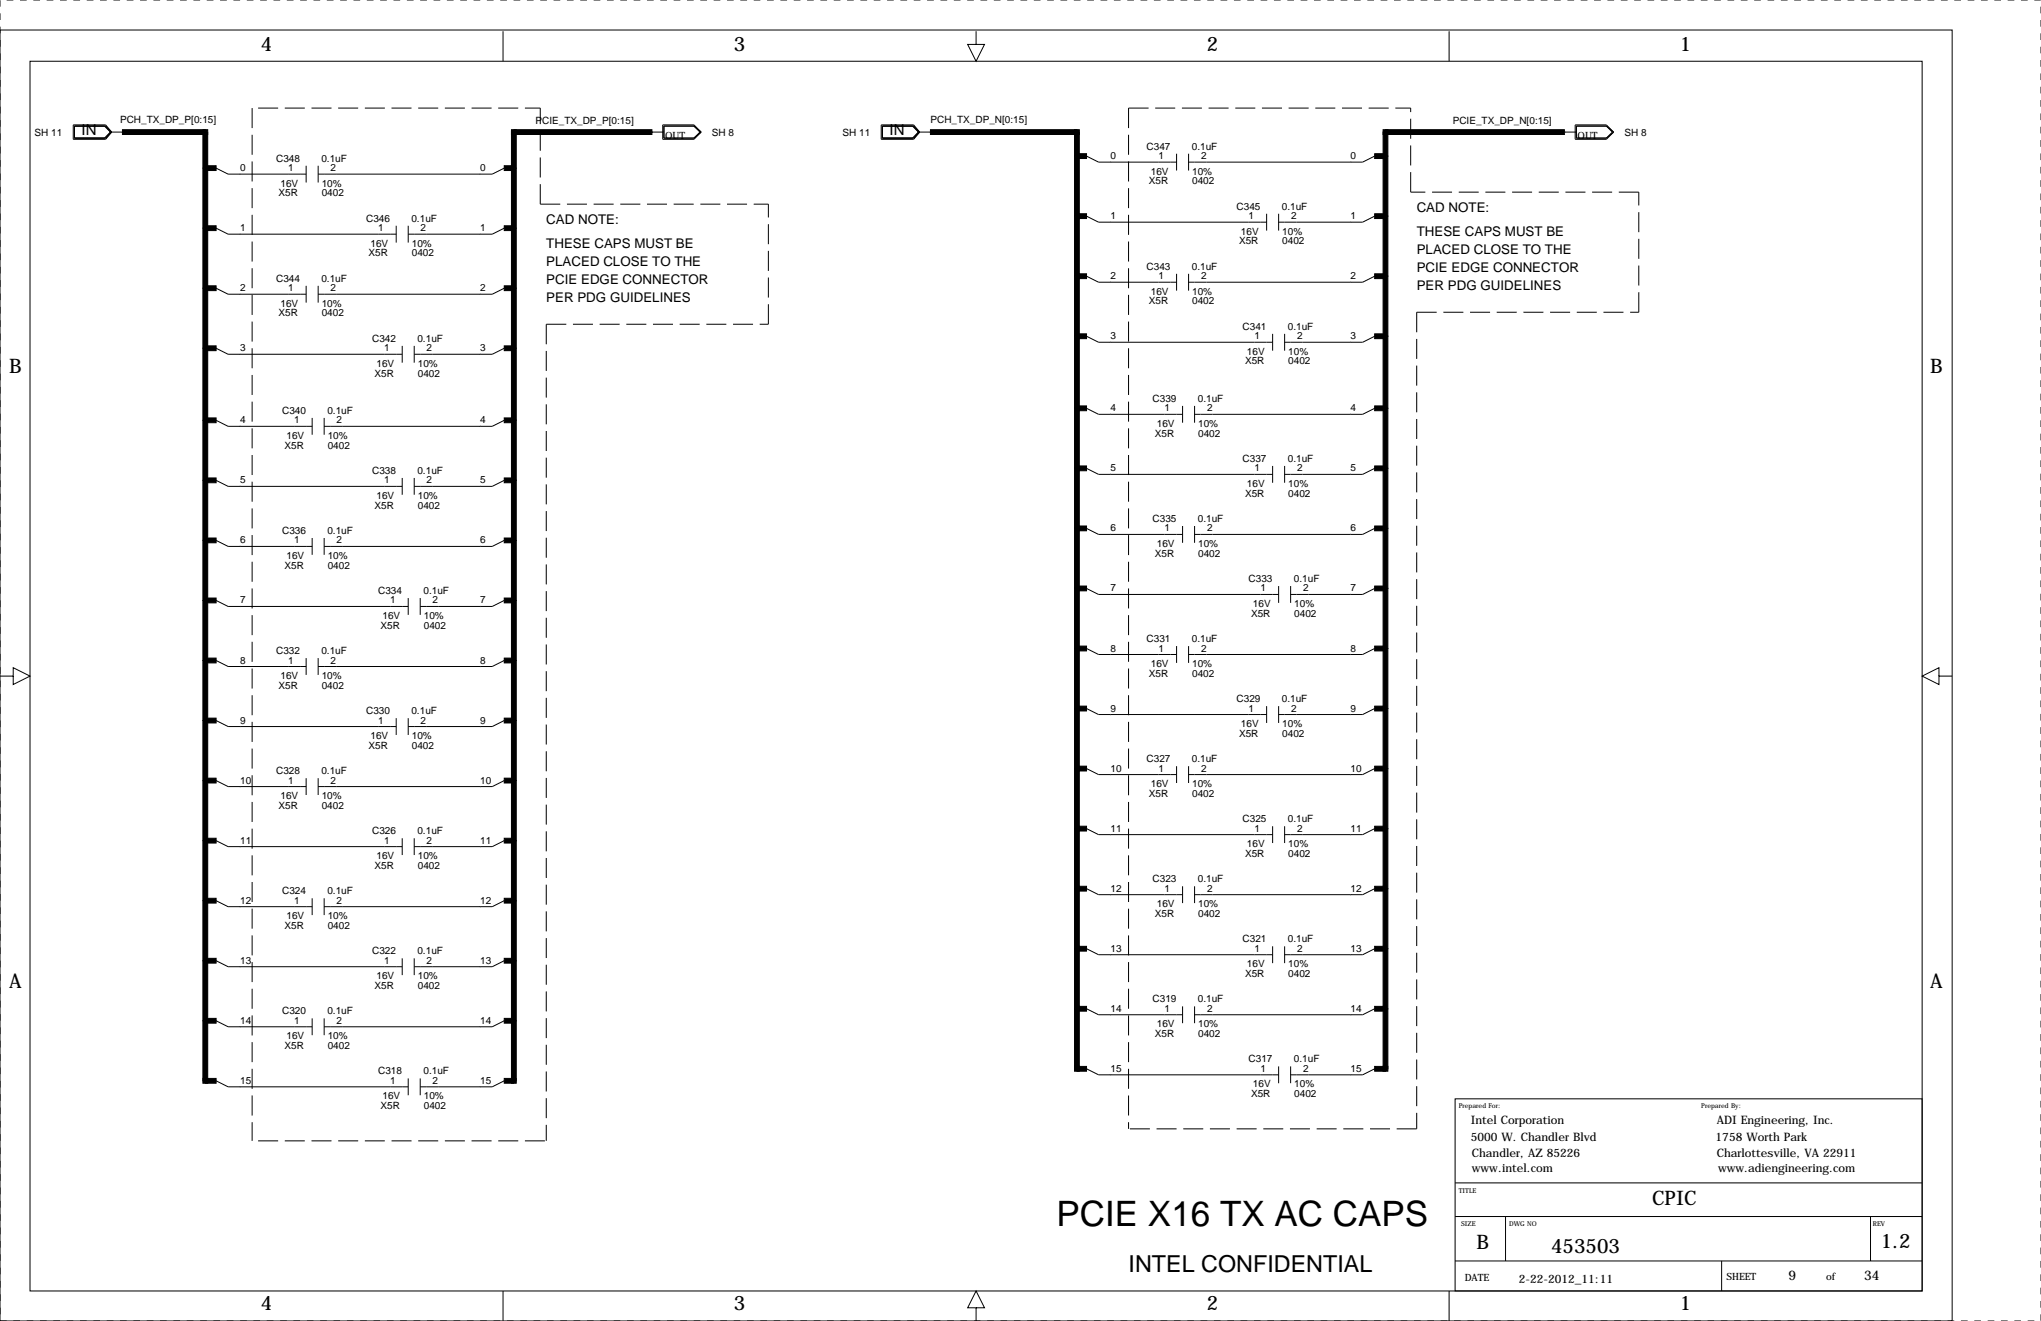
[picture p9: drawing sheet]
<svg xmlns="http://www.w3.org/2000/svg" width="432mm" height="279mm" viewBox="0 0 432 279" stroke-linecap="round" stroke-linejoin="round" font-family="sans-serif">
<path d="M0 0h431.8v279.4h-431.8z" fill="none" stroke="#000" stroke-width=".21" stroke-dasharray="1.4 1.4" stroke-linecap="butt"/>
<g fill="none" stroke="#000" stroke-width=".21">
<path d="M0 6.4h413v273h-413zM5.1 10.9h.1M6.3 13h400.4v260h-400.4zM106.4 6.6v6.4M206.5 6.6v2.8h1.8l-1.8 3.6-1.8-3.6h1.8M306.6 6.6v6.4M15.5 26.4h6.9l1.2 1.5-1.2 1.6h-6.9zM22.1 26.7l1.3 1.2M22.4 26.7h-6.7v2.5h6.7M22.4 26.7l1.2 1.2M22.4 26.7l1 1.2M23.4 27.9h2.5"/>
<path d="M23.4 27.9l-1.3 1.3M23.4 27.9l-1 1.3M23.6 27.9l-1.2 1.3M25.9 27.9h.1M45.7 35.6h.1M45.7 35.6l2.6 1.2h16.5M50.8 36.8h.1M64.8 35.1v3.5M67.3 35.1v3.5M101.6 36.8h.1M106.7 35.6h.1M106.7 35.6l-2.6 1.2h-36.8"/>
<path d="M137.9 27.9h.1M137.9 27.9h2.6M140.2 26.4h6.6l1.5 1.5-1.5 1.6h-6.6zM146.8 26.7h-6.3v2.5h6.3M146.8 26.7l1.5 1.2M146.8 26.7l1.3 1.2-1.3 1.3M148.3 27.9l-1.5 1.3M186.4 26.4h6.9l1.3 1.5-1.3 1.6h-6.9zM193 26.7l1.3 1.2M193.3 26.7h-6.6v2.5h6.6M193.3 26.7l1.3 1.2M193.3 26.7l1 1.2"/>
<path d="M194.3 27.9h2.5M194.3 27.9l-1.3 1.3M194.3 27.9l-1 1.3M194.6 27.9l-1.3 1.3M196.9 27.9h.1M229.9 33h.1M229.9 33l2.5 1.3h16.5M235 34.3h.1M248.9 32.5v3.6M251.5 32.5v3.6M285.8 34.3h.1M290.8 33h.1"/>
<path d="M290.8 33l-2.5 1.3h-36.8M331 27.9h.1M331 27.9h2.5M333.2 26.4h6.7l1.5 1.5-1.5 1.6h-6.7zM339.9 26.7h-6.4v2.5h6.4M339.9 26.7l1.5 1.2M339.9 26.7l1.2 1.2-1.2 1.3M341.4 27.9l-1.5 1.3M45.7 48.3h.1M45.7 48.3l2.6 1.2h35.5M50.8 49.5h.1M83.8 47.8v3.5"/>
<path d="M86.4 47.8v3.5M101.6 49.5h.1M106.7 48.3h.1M106.7 48.3l-2.6 1.2h-17.7M229.9 45.7h.1M229.9 58.4h.1M229.9 58.4l2.5 1.3h16.5M229.9 45.7l2.5 1.3h35.6M235 59.7h.1M235 47h.1M248.9 57.9v3.6M251.5 57.9v3.6"/>
<path d="M268 45.2v3.6M270.5 45.2v3.6M285.8 59.7h.1M285.8 47h.1M290.8 58.4h.1M290.8 45.7h.1M290.8 58.4l-2.5 1.3h-36.8M290.8 45.7l-2.5 1.3h-17.8M45.7 61h.1M45.7 73.7h.1M45.7 61l2.6 1.2h16.5M45.7 73.7l2.6 1.2h36.8"/>
<path d="M50.8 62.2h.1M50.8 74.9h.1M64.8 60.5v3.5M67.3 60.5v3.5M85.1 73.2v3.5M87.6 73.2v3.5M101.6 62.2h.1M101.6 74.9h.1M106.7 61h.1M106.7 73.7h.1M106.7 61l-2.6 1.2h-36.8M106.7 73.7l-2.6 1.2h-16.5"/>
<path d="M229.9 71.1h.1M229.9 71.1l2.5 1.3h36.8M235 72.4h.1M269.2 70.6v3.6M271.8 70.6v3.6M285.8 72.4h.1M290.8 71.1h.1M290.8 71.1l-2.5 1.3h-16.5M45.7 88.9h.1M45.7 88.9l2.6 1.3h17.7M50.8 90.2h.1M66 88.4v3.5"/>
<path d="M68.6 88.4v3.5M101.6 90.2h.1M106.7 88.9l-2.6 1.3h-35.5M229.9 99.1h.1M229.9 86.4h.1M229.9 99.1l2.5 1.2h36.8M229.9 86.4l2.5 1.2h17.8M235 87.6h.1M250.2 85.9v3.5M252.7 85.9v3.5M269.2 98.6v3.5M271.8 98.6v3.5"/>
<path d="M285.8 87.6h.1M290.8 99.1h.1M290.8 86.4h.1M290.8 99.1l-2.5 1.2h-16.5M290.8 86.4l-2.5 1.2h-35.6M45.7 101.6h.1M45.7 114.3h.1M45.7 101.6l2.6 1.3h36.8M45.7 114.3l2.6 1.3h17.7M66 113.8v3.5M68.6 113.8v3.5M85.1 101.1v3.5"/>
<path d="M87.6 101.1v3.5M101.6 102.9h.1M106.7 101.6l-2.6 1.3h-16.5M106.7 114.3l-2.6 1.3h-35.5M229.9 111.8h.1M229.9 111.8l2.5 1.2h17.8M250.2 111.3v3.5M252.7 111.3v3.5M290.8 111.8h.1M290.8 111.8l-2.5 1.2h-35.6M45.7 139.7h.1M45.7 127h.1"/>
<path d="M45.7 127l2.6 1.3h38.1M45.7 139.7l2.6 1.3h16.5M64.8 139.2v3.5M67.3 139.2v3.5M86.4 126.5v3.5M88.9 126.5v3.5M106.7 127l-2.6 1.3h-15.2M106.7 139.7l-2.6 1.3h-36.8M229.9 137.2h.1M229.9 124.5h.1M229.9 137.2l2.5 1.2h16.5M229.9 124.5l2.5 1.2h38.1"/>
<path d="M248.9 136.7v3.5M251.5 136.7v3.5M270.5 124v3.5M273 124v3.5M290.8 137.2h.1M290.8 124.5h.1M290.8 137.2l-2.5 1.2h-36.8M290.8 124.5l-2.5 1.2h-15.3M0 143h2.8v-1.8l3.5 1.8-3.5 1.8v-1.8M45.7 152.4h.1M45.7 152.4l2.6 1.3h35.5M50.8 153.7h.1"/>
<path d="M83.8 151.9v3.5M86.4 151.9v3.5M106.7 152.4h.1M106.7 152.4l-2.6 1.3h-17.7M229.9 149.9h.1M229.9 149.9l2.5 1.2h35.6M268 149.4v3.5M270.5 149.4v3.5M290.8 149.9h.1M290.8 149.9l-2.5 1.2h-17.8M410.2 143v-1.8l-3.5 1.8 3.5 1.8v-1.8h2.8M45.7 177.8h.1"/>
<path d="M45.7 165.1h.1M45.7 165.1l2.6 1.3h16.5M45.7 177.8l2.6 1.3h36.8M50.8 166.4h.1M64.8 164.6v3.5M67.3 164.6v3.5M85.1 177.3v3.5M87.6 177.3v3.5M106.7 165.1l-2.6 1.3h-36.8M106.7 177.8l-2.6 1.3h-16.5M229.9 162.6h.1M229.9 175.3h.1"/>
<path d="M229.9 162.6l2.5 1.2h16.5M229.9 175.3l2.5 1.2h36.8M248.9 162.1v3.5M251.5 162.1v3.5M269.2 174.8v3.5M271.8 174.8v3.5M290.8 175.3h.1M290.8 162.6h.1M290.8 162.6l-2.5 1.2h-36.8M290.8 175.3l-2.5 1.2h-16.5M45.7 190.5h.1M45.7 190.5l2.6 1.3h17.7"/>
<path d="M50.8 191.8h.1M66 190v3.5M68.6 190v3.5M101.6 191.8h.1M106.7 190.5h.1M106.7 190.5l-2.6 1.3h-35.5M229.9 188h.1M229.9 188l2.5 1.2h17.8M235 189.2h.1M250.2 187.5v3.5M252.7 187.5v3.5M285.8 189.2h.1"/>
<path d="M290.8 188h.1M290.8 188l-2.5 1.2h-35.6M45.7 215.9h.1M45.7 203.2h.1M45.7 203.2l2.6 1.3h36.8M45.7 215.9l2.6 1.3h17.7M50.8 204.5h.1M50.8 217.2h.1M66 215.4v3.5M68.6 215.4v3.5M85.1 202.7v3.5M87.6 202.7v3.5"/>
<path d="M101.6 204.5h.1M101.6 217.2h.1M106.7 203.2h.1M106.7 215.9h.1M106.7 203.2l-2.6 1.3h-16.5M106.7 215.9l-2.6 1.3h-35.5M229.9 213.4h.1M229.9 200.7h.1M229.9 213.4l2.5 1.2h17.8M229.9 200.7l2.5 1.2h36.8M235 214.6h.1M235 201.9h.1"/>
<path d="M250.2 212.9v3.5M252.7 212.9v3.5M269.2 200.2v3.5M271.8 200.2v3.5M285.8 214.6h.1M285.8 201.9h.1M290.8 213.4h.1M290.8 200.7h.1M290.8 213.4l-2.5 1.2h-35.6M290.8 200.7l-2.5 1.2h-16.5M45.7 228.6h.1M45.7 228.6l2.6 1.3h38.1"/>
<path d="M50.8 229.9h.1M86.4 228.1v3.5M88.9 228.1v3.5M101.6 229.9h.1M106.7 228.6h.1M106.7 228.6l-2.6 1.3h-15.2M229.9 226.1h.1M229.9 226.1l2.5 1.2h38.1M235 227.3h.1M270.5 225.6v3.5M273 225.6v3.5M285.8 227.3h.1"/>
<path d="M290.8 226.1h.1M290.8 226.1l-2.5 1.2h-15.3M307.8 232.4h98.9v40.6h-98.9zM307.8 250.2h98.9M307.8 257.3h98.9M318.5 257.3v9.4M395.7 257.3v9.4M106.4 273v6.4M206.5 276.6h1.8l-1.8-3.6-1.8 3.6h1.8v2.8M306.6 273v6.4M307.8 266.7h98.9M364.2 266.7v6.3"/>
<circle cx="106.7" cy="88.9" r="0"/>
<circle cx="50.8" cy="102.9" r="0"/>
<circle cx="50.8" cy="115.6" r="0"/>
<circle cx="101.6" cy="115.6" r="0"/>
<circle cx="106.7" cy="101.6" r="0"/>
<circle cx="106.7" cy="114.3" r="0"/>
<circle cx="235" cy="100.3" r="0"/>
<circle cx="235" cy="113" r="0"/>
<circle cx="285.8" cy="100.3" r="0"/>
<circle cx="285.8" cy="113" r="0"/>
<circle cx="50.8" cy="128.3" r="0"/>
<circle cx="101.6" cy="128.3" r="0"/>
<circle cx="106.7" cy="139.7" r="0"/>
<circle cx="106.7" cy="127" r="0"/>
<circle cx="235" cy="138.4" r="0"/>
<circle cx="235" cy="125.7" r="0"/>
<circle cx="285.8" cy="138.4" r="0"/>
<circle cx="285.8" cy="125.7" r="0"/>
<circle cx="50.8" cy="141" r="0"/>
<circle cx="101.6" cy="153.7" r="0"/>
<circle cx="101.6" cy="141" r="0"/>
<circle cx="235" cy="151.1" r="0"/>
<circle cx="285.8" cy="151.1" r="0"/>
<circle cx="50.8" cy="179.1" r="0"/>
<circle cx="101.6" cy="166.4" r="0"/>
<circle cx="101.6" cy="179.1" r="0"/>
<circle cx="106.7" cy="165.1" r="0"/>
<circle cx="106.7" cy="177.8" r="0"/>
<circle cx="235" cy="163.8" r="0"/>
<circle cx="235" cy="176.5" r="0"/>
<circle cx="285.8" cy="176.5" r="0"/>
<circle cx="285.8" cy="163.8" r="0"/>
</g>
<g fill="#000" stroke="#000" stroke-width=".21">
<path d="M25.9 27.4h17.5v1h-17.5z" fill-rule="evenodd"/>
<path d="M42.9 27.9h1v7.7h-1z" fill-rule="evenodd"/>
<path d="M42.9 27.4h1v1h-1z" fill-rule="evenodd"/>
<path d="M43.4 35.1h2.3v1h-2.3z" fill-rule="evenodd"/>
<path d="M106.7 35.1h2v1h-2z" fill-rule="evenodd"/>
<path d="M108.2 27.9h1v7.7h-1z" fill-rule="evenodd"/>
<path d="M108.2 27.4h1v1h-1z" fill-rule="evenodd"/>
<path d="M108.7 27.4h29.2v1h-29.2z" fill-rule="evenodd"/>
<path d="M196.8 27.4h31v1h-31z" fill-rule="evenodd"/>
<path d="M227.3 27.9h1v5.1h-1z" fill-rule="evenodd"/>
<path d="M227.3 27.4h1v1h-1z" fill-rule="evenodd"/>
<path d="M227.8 32.5h2.1v1h-2.1z" fill-rule="evenodd"/>
<path d="M290.8 32.5h2.3v1h-2.3z" fill-rule="evenodd"/>
<path d="M292.6 27.9h1v5.1h-1z" fill-rule="evenodd"/>
<path d="M292.6 27.4h1v1h-1z" fill-rule="evenodd"/>
<path d="M293.1 27.4h37.9v1h-37.9z" fill-rule="evenodd"/>
<path d="M42.9 35.6h1v12.7h-1z" fill-rule="evenodd"/>
<path d="M43.4 47.8h2.3v1h-2.3z" fill-rule="evenodd"/>
<path d="M106.7 47.8h2v1h-2z" fill-rule="evenodd"/>
<path d="M108.2 35.6h1v12.7h-1z" fill-rule="evenodd"/>
<path d="M227.3 45.7h1v12.7h-1z" fill-rule="evenodd"/>
<path d="M227.3 33h1v12.7h-1z" fill-rule="evenodd"/>
<path d="M227.8 57.9h2.1v1h-2.1z" fill-rule="evenodd"/>
<path d="M227.8 45.2h2.1v1h-2.1z" fill-rule="evenodd"/>
<path d="M290.8 57.9h2.3v1h-2.3z" fill-rule="evenodd"/>
<path d="M290.8 45.2h2.3v1h-2.3z" fill-rule="evenodd"/>
<path d="M292.6 45.7h1v12.7h-1z" fill-rule="evenodd"/>
<path d="M292.6 33h1v12.7h-1z" fill-rule="evenodd"/>
<path d="M42.9 61h1v12.7h-1z" fill-rule="evenodd"/>
<path d="M42.9 48.3h1v12.7h-1z" fill-rule="evenodd"/>
<path d="M43.4 73.2h2.3v1h-2.3z" fill-rule="evenodd"/>
<path d="M43.4 60.5h2.3v1h-2.3z" fill-rule="evenodd"/>
<path d="M106.7 73.2h2v1h-2z" fill-rule="evenodd"/>
<path d="M106.7 60.5h2v1h-2z" fill-rule="evenodd"/>
<path d="M108.2 61h1v12.7h-1z" fill-rule="evenodd"/>
<path d="M108.2 48.3h1v12.7h-1z" fill-rule="evenodd"/>
<path d="M227.3 58.4h1v12.7h-1z" fill-rule="evenodd"/>
<path d="M227.8 70.6h2.1v1h-2.1z" fill-rule="evenodd"/>
<path d="M290.8 70.6h2.3v1h-2.3z" fill-rule="evenodd"/>
<path d="M292.6 58.4h1v12.7h-1z" fill-rule="evenodd"/>
<path d="M42.9 73.7h1v15.2h-1z" fill-rule="evenodd"/>
<path d="M43.4 88.4h2.3v1h-2.3z" fill-rule="evenodd"/>
<path d="M106.7 88.4h2v1h-2z" fill-rule="evenodd"/>
<path d="M108.2 73.7h1v15.2h-1z" fill-rule="evenodd"/>
<path d="M227.3 86.4h1v12.7h-1z" fill-rule="evenodd"/>
<path d="M227.3 71.1h1v15.3h-1z" fill-rule="evenodd"/>
<path d="M227.8 98.6h2.1v1h-2.1z" fill-rule="evenodd"/>
<path d="M227.8 85.9h2.1v1h-2.1z" fill-rule="evenodd"/>
<path d="M290.8 98.6h2.3v1h-2.3z" fill-rule="evenodd"/>
<path d="M290.8 85.9h2.3v1h-2.3z" fill-rule="evenodd"/>
<path d="M292.6 86.4h1v12.7h-1z" fill-rule="evenodd"/>
<path d="M292.6 71.1h1v15.3h-1z" fill-rule="evenodd"/>
<path d="M42.9 101.6h1v12.7h-1z" fill-rule="evenodd"/>
<path d="M42.9 88.9h1v12.7h-1z" fill-rule="evenodd"/>
<path d="M43.4 113.8h2.3v1h-2.3z" fill-rule="evenodd"/>
<path d="M43.4 101.1h2.3v1h-2.3z" fill-rule="evenodd"/>
<path d="M106.7 113.8h2v1h-2z" fill-rule="evenodd"/>
<path d="M106.7 101.1h2v1h-2z" fill-rule="evenodd"/>
<path d="M108.2 101.6h1v12.7h-1z" fill-rule="evenodd"/>
<path d="M108.2 88.9h1v12.7h-1z" fill-rule="evenodd"/>
<path d="M227.3 99.1h1v12.7h-1z" fill-rule="evenodd"/>
<path d="M227.8 111.3h2.1v1h-2.1z" fill-rule="evenodd"/>
<path d="M290.8 111.3h2.3v1h-2.3z" fill-rule="evenodd"/>
<path d="M292.6 99.1h1v12.7h-1z" fill-rule="evenodd"/>
<path d="M42.9 127h1v12.7h-1z" fill-rule="evenodd"/>
<path d="M42.9 114.3h1v12.7h-1z" fill-rule="evenodd"/>
<path d="M43.4 126.5h2.3v1h-2.3z" fill-rule="evenodd"/>
<path d="M106.7 126.5h2v1h-2z" fill-rule="evenodd"/>
<path d="M108.2 127h1v12.7h-1z" fill-rule="evenodd"/>
<path d="M108.2 114.3h1v12.7h-1z" fill-rule="evenodd"/>
<path d="M227.3 124.5h1v12.7h-1z" fill-rule="evenodd"/>
<path d="M227.3 111.8h1v12.7h-1z" fill-rule="evenodd"/>
<path d="M227.8 136.7h2.1v1h-2.1z" fill-rule="evenodd"/>
<path d="M227.8 124h2.1v1h-2.1z" fill-rule="evenodd"/>
<path d="M290.8 136.7h2.3v1h-2.3z" fill-rule="evenodd"/>
<path d="M290.8 124h2.3v1h-2.3z" fill-rule="evenodd"/>
<path d="M292.6 124.5h1v12.7h-1z" fill-rule="evenodd"/>
<path d="M292.6 111.8h1v12.7h-1z" fill-rule="evenodd"/>
<path d="M42.9 139.7h1v12.7h-1z" fill-rule="evenodd"/>
<path d="M43.4 151.9h2.3v1h-2.3z" fill-rule="evenodd"/>
<path d="M43.4 139.2h2.3v1h-2.3z" fill-rule="evenodd"/>
<path d="M106.7 151.9h2v1h-2z" fill-rule="evenodd"/>
<path d="M106.7 139.2h2v1h-2z" fill-rule="evenodd"/>
<path d="M108.2 139.7h1v12.7h-1z" fill-rule="evenodd"/>
<path d="M227.3 137.2h1v12.7h-1z" fill-rule="evenodd"/>
<path d="M227.8 149.4h2.1v1h-2.1z" fill-rule="evenodd"/>
<path d="M290.8 149.4h2.3v1h-2.3z" fill-rule="evenodd"/>
<path d="M292.6 137.2h1v12.7h-1z" fill-rule="evenodd"/>
<path d="M42.9 165.1h1v12.7h-1z" fill-rule="evenodd"/>
<path d="M42.9 152.4h1v12.7h-1z" fill-rule="evenodd"/>
<path d="M43.4 177.3h2.3v1h-2.3z" fill-rule="evenodd"/>
<path d="M43.4 164.6h2.3v1h-2.3z" fill-rule="evenodd"/>
<path d="M106.7 177.3h2v1h-2z" fill-rule="evenodd"/>
<path d="M106.7 164.6h2v1h-2z" fill-rule="evenodd"/>
<path d="M108.2 165.1h1v12.7h-1z" fill-rule="evenodd"/>
<path d="M108.2 152.4h1v12.7h-1z" fill-rule="evenodd"/>
<path d="M227.3 162.6h1v12.7h-1z" fill-rule="evenodd"/>
<path d="M227.3 149.9h1v12.7h-1z" fill-rule="evenodd"/>
<path d="M227.8 174.8h2.1v1h-2.1z" fill-rule="evenodd"/>
<path d="M227.8 162.1h2.1v1h-2.1z" fill-rule="evenodd"/>
<path d="M290.8 174.8h2.3v1h-2.3z" fill-rule="evenodd"/>
<path d="M290.8 162.1h2.3v1h-2.3z" fill-rule="evenodd"/>
<path d="M292.6 162.6h1v12.7h-1z" fill-rule="evenodd"/>
<path d="M292.6 149.9h1v12.7h-1z" fill-rule="evenodd"/>
<path d="M42.9 177.8h1v12.7h-1z" fill-rule="evenodd"/>
<path d="M43.4 190h2.3v1h-2.3z" fill-rule="evenodd"/>
<path d="M106.7 190h2v1h-2z" fill-rule="evenodd"/>
<path d="M108.2 177.8h1v12.7h-1z" fill-rule="evenodd"/>
<path d="M227.3 175.3h1v12.7h-1z" fill-rule="evenodd"/>
<path d="M227.8 187.5h2.1v1h-2.1z" fill-rule="evenodd"/>
<path d="M290.8 187.5h2.3v1h-2.3z" fill-rule="evenodd"/>
<path d="M292.6 175.3h1v12.7h-1z" fill-rule="evenodd"/>
<path d="M42.9 203.2h1v12.7h-1z" fill-rule="evenodd"/>
<path d="M42.9 190.5h1v12.7h-1z" fill-rule="evenodd"/>
<path d="M43.4 215.4h2.3v1h-2.3z" fill-rule="evenodd"/>
<path d="M43.4 202.7h2.3v1h-2.3z" fill-rule="evenodd"/>
<path d="M106.7 215.4h2v1h-2z" fill-rule="evenodd"/>
<path d="M106.7 202.7h2v1h-2z" fill-rule="evenodd"/>
<path d="M108.2 203.2h1v12.7h-1z" fill-rule="evenodd"/>
<path d="M108.2 190.5h1v12.7h-1z" fill-rule="evenodd"/>
<path d="M227.3 200.7h1v12.7h-1z" fill-rule="evenodd"/>
<path d="M227.3 188h1v12.7h-1z" fill-rule="evenodd"/>
<path d="M227.8 212.9h2.1v1h-2.1z" fill-rule="evenodd"/>
<path d="M227.8 200.2h2.1v1h-2.1z" fill-rule="evenodd"/>
<path d="M290.8 212.9h2.3v1h-2.3z" fill-rule="evenodd"/>
<path d="M290.8 200.2h2.3v1h-2.3z" fill-rule="evenodd"/>
<path d="M292.6 200.7h1v12.7h-1z" fill-rule="evenodd"/>
<path d="M292.6 188h1v12.7h-1z" fill-rule="evenodd"/>
<path d="M42.9 215.9h1v12.7h-1z" fill-rule="evenodd"/>
<path d="M42.9 228.1h1v1h-1z" fill-rule="evenodd"/>
<path d="M43.4 228.1h2.3v1h-2.3z" fill-rule="evenodd"/>
<path d="M106.7 228.1h2v1h-2z" fill-rule="evenodd"/>
<path d="M108.2 215.9h1v12.7h-1z" fill-rule="evenodd"/>
<path d="M108.2 228.1h1v1h-1z" fill-rule="evenodd"/>
<path d="M227.3 213.4h1v12.7h-1z" fill-rule="evenodd"/>
<path d="M227.3 225.6h1v1h-1z" fill-rule="evenodd"/>
<path d="M227.8 225.6h2.1v1h-2.1z" fill-rule="evenodd"/>
<path d="M290.8 225.6h2.3v1h-2.3z" fill-rule="evenodd"/>
<path d="M292.6 213.4h1v12.7h-1z" fill-rule="evenodd"/>
<path d="M292.6 225.6h1v1h-1z" fill-rule="evenodd"/>
</g>
<g fill="none" stroke="#000" stroke-width=".21" stroke-dasharray="4.2 1.4" stroke-linecap="butt">
<path d="M53.3 22.9v218.4M54.6 22.9h59.7M238.8 22.9h59.6M238.8 22.9v215.9M114.3 43.2v-20.3M114.3 43.2h48.3M298.4 40.6v-17.7M346.7 40.6h-48.3M115.6 68.6h47M115.6 68.6v172.7M162.6 68.6v-25.4M299.7 66h47"/>
<path d="M299.7 66v172.8M346.7 66v-25.4M299.7 238.8h-60.9M54.6 241.3h61"/>
</g>
<text font-size="7.4" x="223.5" y="259.4">PCIE X16 TX AC CAPS</text>
<text font-size="4.9" x="238.8" y="269">INTEL CONFIDENTIAL</text>
<g font-size="4.2">
<text x="55.2" y="10.9">4</text>
<text x="155.3" y="10.9">3</text>
<text x="255.3" y="10.9">2</text>
<text x="355.4" y="10.9">1</text>
<text x="2" y="78.9">B</text>
<text x="408.4" y="78.9">B</text>
<text x="2" y="209">A</text>
<text x="408.4" y="209">A</text>
<text x="349.5" y="255">CPIC</text>
<text x="397.9" y="263.9">1.2</text>
<text x="312.4" y="264.1">B</text>
<text x="328.2" y="265">453503</text>
<text x="55.2" y="277.1">4</text>
<text x="155.3" y="277.1">3</text>
<text x="255.3" y="277.1">2</text>
<text x="355.4" y="277.1">1</text>
</g>
<g font-size="3.2">
<text x="17.3" y="28.5">IN</text>
<text x="188.2" y="28.5">IN</text>
</g>
<g font-size="2.8">
<text x="115.6" y="47.4">CAD NOTE:</text>
<text x="299.7" y="44.9">CAD NOTE:</text>
<text x="115.6" y="52.5">THESE CAPS MUST BE</text>
<text x="299.7" y="53.8">PLACED CLOSE TO THE</text>
<text x="299.7" y="50">THESE CAPS MUST BE</text>
<text x="115.6" y="56.3">PLACED CLOSE TO THE</text>
<text x="299.7" y="57.6">PCIE EDGE CONNECTOR</text>
<text x="115.6" y="63.9">PER PDG GUIDELINES</text>
<text x="115.6" y="60.1">PCIE EDGE CONNECTOR</text>
<text x="299.7" y="61.4">PER PDG GUIDELINES</text>
<text x="378.4" y="270.6">9</text>
<text x="394.4" y="270.6">34</text>
</g>
<g font-size="2.5">
<text x="311.2" y="237.8">Intel Corporation</text>
<text x="363.2" y="237.8">ADI Engineering, Inc.</text>
<text x="311.2" y="241.4">5000 W. Chandler Blvd</text>
<text x="311.4" y="244.7">Chandler, AZ 85226</text>
<text x="363" y="241.4">1758 Worth Park</text>
<text x="363.2" y="244.7">Charlottesville, VA 22911</text>
<text x="311.4" y="248">www.intel.com</text>
<text x="363.5" y="248">www.adiengineering.com</text>
<text x="321.3" y="271.4">2-22-2012_11:11</text>
</g>
<g font-size="2.1">
<text x="7.3" y="28.7">SH 11</text>
<text x="25.4" y="26">PCH_TX_DP_P[0:15]</text>
<text x="113.3" y="26.3">PCIE_TX_DP_P[0:15]</text>
<text x="140.7" y="29.4">OUT</text>
<text x="150.6" y="28.7">SH 8</text>
<text x="178.3" y="28.7">SH 11</text>
<text x="196.8" y="26">PCH_TX_DP_N[0:15]</text>
<text x="307.3" y="26.3">PCIE_TX_DP_N[0:15]</text>
<text x="333.8" y="29.4">OUT</text>
<text x="343.7" y="28.7">SH 8</text>
<text x="58.4" y="34.2">C348</text>
<text x="68" y="34.2">0.1uF</text>
<text x="234.9" y="33.7">0</text>
<text x="242.6" y="31.6">C347</text>
<text x="245.1" y="33.7">1</text>
<text x="252.1" y="31.6">0.1uF</text>
<text x="254.1" y="33.7">2</text>
<text x="285.8" y="33.7">0</text>
<text x="50.8" y="36.2">0</text>
<text x="58.9" y="41.5">X5R</text>
<text x="59.3" y="39.5">16V</text>
<text x="61" y="36.2">1</text>
<text x="68.1" y="41.5">0402</text>
<text x="68.1" y="39.5">10%</text>
<text x="69.9" y="36.2">2</text>
<text x="101.6" y="36.2">0</text>
<text x="243.1" y="39">X5R</text>
<text x="243.5" y="37">16V</text>
<text x="252.2" y="39">0402</text>
<text x="252.2" y="37">10%</text>
<text x="77.5" y="46.9">C346</text>
<text x="87" y="46.9">0.1uF</text>
<text x="234.9" y="46.4">1</text>
<text x="261.6" y="44.3">C345</text>
<text x="264.2" y="46.4">1</text>
<text x="271.2" y="44.3">0.1uF</text>
<text x="273.1" y="46.4">2</text>
<text x="285.8" y="46.4">1</text>
<text x="50.8" y="48.9">1</text>
<text x="78.4" y="52.2">16V</text>
<text x="80" y="48.9">1</text>
<text x="87.1" y="52.2">10%</text>
<text x="89" y="48.9">2</text>
<text x="101.6" y="48.9">1</text>
<text x="262.1" y="51.7">X5R</text>
<text x="262.5" y="49.7">16V</text>
<text x="271.3" y="51.7">0402</text>
<text x="271.3" y="49.7">10%</text>
<text x="58.4" y="59.6">C344</text>
<text x="68" y="59.6">0.1uF</text>
<text x="78" y="54.2">X5R</text>
<text x="87.1" y="54.2">0402</text>
<text x="234.9" y="59.1">2</text>
<text x="242.6" y="57">C343</text>
<text x="245.1" y="59.1">1</text>
<text x="252.1" y="57">0.1uF</text>
<text x="254.1" y="59.1">2</text>
<text x="285.8" y="59.1">2</text>
<text x="50.8" y="61.6">2</text>
<text x="59.3" y="64.9">16V</text>
<text x="61" y="61.6">1</text>
<text x="68.1" y="64.9">10%</text>
<text x="69.9" y="61.6">2</text>
<text x="101.6" y="61.6">2</text>
<text x="243.1" y="64.4">X5R</text>
<text x="243.5" y="62.4">16V</text>
<text x="252.2" y="64.4">0402</text>
<text x="252.2" y="62.4">10%</text>
<text x="58.9" y="66.9">X5R</text>
<text x="68.1" y="66.9">0402</text>
<text x="234.9" y="71.8">3</text>
<text x="262.9" y="69.7">C341</text>
<text x="265.4" y="71.8">1</text>
<text x="272.5" y="69.7">0.1uF</text>
<text x="274.4" y="71.8">2</text>
<text x="285.8" y="71.8">3</text>
<text x="50.8" y="74.3">3</text>
<text x="78.7" y="72.3">C342</text>
<text x="79.7" y="77.6">16V</text>
<text x="81.3" y="74.3">1</text>
<text x="88.3" y="72.3">0.1uF</text>
<text x="88.4" y="77.6">10%</text>
<text x="90.3" y="74.3">2</text>
<text x="101.6" y="74.3">3</text>
<text x="263.4" y="77.1">X5R</text>
<text x="263.8" y="75.1">16V</text>
<text x="272.5" y="77.1">0402</text>
<text x="272.5" y="75.1">10%</text>
<text x="79.2" y="79.6">X5R</text>
<text x="88.4" y="79.6">0402</text>
<text x="50.8" y="89.5">4</text>
<text x="59.7" y="87.5">C340</text>
<text x="62.2" y="89.5">1</text>
<text x="69.3" y="87.5">0.1uF</text>
<text x="71.2" y="89.5">2</text>
<text x="101.6" y="89.5">4</text>
<text x="234.9" y="87">4</text>
<text x="243.8" y="85">C339</text>
<text x="246.4" y="87">1</text>
<text x="253.4" y="85">0.1uF</text>
<text x="255.4" y="87">2</text>
<text x="285.8" y="87">4</text>
<text x="60.2" y="94.9">X5R</text>
<text x="60.6" y="92.8">16V</text>
<text x="69.3" y="94.9">0402</text>
<text x="69.3" y="92.8">10%</text>
<text x="244.3" y="92.3">X5R</text>
<text x="244.8" y="90.3">16V</text>
<text x="253.5" y="92.3">0402</text>
<text x="253.5" y="90.3">10%</text>
<text x="78.7" y="100.2">C338</text>
<text x="88.3" y="100.2">0.1uF</text>
<text x="234.9" y="99.7">5</text>
<text x="262.9" y="97.7">C337</text>
<text x="265.4" y="99.7">1</text>
<text x="272.5" y="97.7">0.1uF</text>
<text x="274.4" y="99.7">2</text>
<text x="285.8" y="99.7">5</text>
<text x="50.8" y="102.2">5</text>
<text x="79.2" y="107.6">X5R</text>
<text x="79.7" y="105.5">16V</text>
<text x="81.3" y="102.2">1</text>
<text x="88.4" y="107.6">0402</text>
<text x="88.4" y="105.5">10%</text>
<text x="90.3" y="102.2">2</text>
<text x="101.6" y="102.2">5</text>
<text x="263.4" y="105">X5R</text>
<text x="263.8" y="103">16V</text>
<text x="272.5" y="105">0402</text>
<text x="272.5" y="103">10%</text>
<text x="59.7" y="112.9">C336</text>
<text x="69.3" y="112.9">0.1uF</text>
<text x="234.9" y="112.4">6</text>
<text x="243.8" y="110.4">C335</text>
<text x="246.4" y="112.4">1</text>
<text x="253.4" y="110.4">0.1uF</text>
<text x="255.4" y="112.4">2</text>
<text x="285.8" y="112.4">6</text>
<text x="50.8" y="114.9">6</text>
<text x="60.6" y="118.2">16V</text>
<text x="62.2" y="114.9">1</text>
<text x="69.3" y="118.2">10%</text>
<text x="71.2" y="114.9">2</text>
<text x="101.6" y="114.9">6</text>
<text x="244.3" y="117.7">X5R</text>
<text x="244.8" y="115.7">16V</text>
<text x="253.5" y="117.7">0402</text>
<text x="253.5" y="115.7">10%</text>
<text x="60.2" y="120.3">X5R</text>
<text x="69.3" y="120.3">0402</text>
<text x="80" y="125.6">C334</text>
<text x="89.6" y="125.6">0.1uF</text>
<text x="234.9" y="125.1">7</text>
<text x="264.2" y="123.1">C333</text>
<text x="266.7" y="125.1">1</text>
<text x="273.7" y="123.1">0.1uF</text>
<text x="275.7" y="125.1">2</text>
<text x="285.8" y="125.1">7</text>
<text x="50.8" y="127.6">7</text>
<text x="80.9" y="130.9">16V</text>
<text x="82.5" y="127.6">1</text>
<text x="89.7" y="130.9">10%</text>
<text x="91.5" y="127.6">2</text>
<text x="101.6" y="127.6">7</text>
<text x="264.7" y="130.4">X5R</text>
<text x="265.1" y="128.4">16V</text>
<text x="273.8" y="130.4">0402</text>
<text x="273.8" y="128.4">10%</text>
<text x="80.5" y="133">X5R</text>
<text x="89.7" y="133">0402</text>
<text x="234.9" y="137.8">8</text>
<text x="242.6" y="135.8">C331</text>
<text x="245.1" y="137.8">1</text>
<text x="252.1" y="135.8">0.1uF</text>
<text x="254.1" y="137.8">2</text>
<text x="285.8" y="137.8">8</text>
<text x="50.8" y="140.3">8</text>
<text x="58.4" y="138.3">C332</text>
<text x="59.3" y="143.6">16V</text>
<text x="61" y="140.3">1</text>
<text x="68" y="138.3">0.1uF</text>
<text x="68.1" y="143.6">10%</text>
<text x="69.9" y="140.3">2</text>
<text x="101.6" y="140.3">8</text>
<text x="243.1" y="143.1">X5R</text>
<text x="243.5" y="141.1">16V</text>
<text x="252.2" y="143.1">0402</text>
<text x="252.2" y="141.1">10%</text>
<text x="58.9" y="145.7">X5R</text>
<text x="68.1" y="145.7">0402</text>
<text x="261.6" y="148.5">C329</text>
<text x="271.2" y="148.5">0.1uF</text>
<text x="50.8" y="153">9</text>
<text x="77.5" y="151">C330</text>
<text x="80" y="153">1</text>
<text x="87" y="151">0.1uF</text>
<text x="89" y="153">2</text>
<text x="101.6" y="153">9</text>
<text x="234.9" y="150.5">9</text>
<text x="262.1" y="155.8">X5R</text>
<text x="262.5" y="153.8">16V</text>
<text x="264.2" y="150.5">1</text>
<text x="271.3" y="155.8">0402</text>
<text x="271.3" y="153.8">10%</text>
<text x="273.1" y="150.5">2</text>
<text x="285.8" y="150.5">9</text>
<text x="78" y="158.4">X5R</text>
<text x="78.4" y="156.3">16V</text>
<text x="87.1" y="158.4">0402</text>
<text x="87.1" y="156.3">10%</text>
<text x="242.6" y="161.2">C327</text>
<text x="252.1" y="161.2">0.1uF</text>
<text x="50.8" y="165.7">10</text>
<text x="58.4" y="163.7">C328</text>
<text x="61" y="165.7">1</text>
<text x="68" y="163.7">0.1uF</text>
<text x="69.9" y="165.7">2</text>
<text x="101.6" y="165.7">10</text>
<text x="234.9" y="163.2">10</text>
<text x="243.5" y="166.5">16V</text>
<text x="245.1" y="163.2">1</text>
<text x="252.2" y="166.5">10%</text>
<text x="254.1" y="163.2">2</text>
<text x="285.8" y="163.2">10</text>
<text x="58.9" y="171.1">X5R</text>
<text x="59.3" y="169">16V</text>
<text x="68.1" y="171.1">0402</text>
<text x="68.1" y="169">10%</text>
<text x="243.1" y="168.5">X5R</text>
<text x="252.2" y="168.5">0402</text>
<text x="262.9" y="173.9">C325</text>
<text x="272.5" y="173.9">0.1uF</text>
<text x="50.8" y="178.4">11</text>
<text x="78.7" y="176.4">C326</text>
<text x="81.3" y="178.4">1</text>
<text x="88.3" y="176.4">0.1uF</text>
<text x="90.3" y="178.4">2</text>
<text x="101.6" y="178.4">11</text>
<text x="234.9" y="175.9">11</text>
<text x="263.8" y="179.2">16V</text>
<text x="265.4" y="175.9">1</text>
<text x="272.5" y="179.2">10%</text>
<text x="274.4" y="175.9">2</text>
<text x="285.8" y="175.9">11</text>
<text x="79.2" y="183.8">X5R</text>
<text x="79.7" y="181.7">16V</text>
<text x="88.4" y="183.8">0402</text>
<text x="88.4" y="181.7">10%</text>
<text x="263.4" y="181.2">X5R</text>
<text x="272.5" y="181.2">0402</text>
<text x="50.8" y="191.1">12</text>
<text x="59.7" y="189.1">C324</text>
<text x="62.2" y="191.1">1</text>
<text x="69.3" y="189.1">0.1uF</text>
<text x="71.2" y="191.1">2</text>
<text x="101.6" y="191.1">12</text>
<text x="234.9" y="188.6">12</text>
<text x="243.8" y="186.6">C323</text>
<text x="244.8" y="191.9">16V</text>
<text x="246.4" y="188.6">1</text>
<text x="253.4" y="186.6">0.1uF</text>
<text x="253.5" y="191.9">10%</text>
<text x="255.4" y="188.6">2</text>
<text x="285.8" y="188.6">12</text>
<text x="60.2" y="196.5">X5R</text>
<text x="60.6" y="194.4">16V</text>
<text x="69.3" y="196.5">0402</text>
<text x="69.3" y="194.4">10%</text>
<text x="244.3" y="193.9">X5R</text>
<text x="253.5" y="193.9">0402</text>
<text x="50.8" y="203.8">13</text>
<text x="78.7" y="201.8">C322</text>
<text x="81.3" y="203.8">1</text>
<text x="88.3" y="201.8">0.1uF</text>
<text x="90.3" y="203.8">2</text>
<text x="101.6" y="203.8">13</text>
<text x="234.9" y="201.3">13</text>
<text x="262.9" y="199.3">C321</text>
<text x="265.4" y="201.3">1</text>
<text x="272.5" y="199.3">0.1uF</text>
<text x="274.4" y="201.3">2</text>
<text x="285.8" y="201.3">13</text>
<text x="79.2" y="209.2">X5R</text>
<text x="79.7" y="207.1">16V</text>
<text x="88.4" y="209.2">0402</text>
<text x="88.4" y="207.1">10%</text>
<text x="263.4" y="206.6">X5R</text>
<text x="263.8" y="204.6">16V</text>
<text x="272.5" y="206.6">0402</text>
<text x="272.5" y="204.6">10%</text>
<text x="59.7" y="214.5">C320</text>
<text x="69.3" y="214.5">0.1uF</text>
<text x="234.9" y="214">14</text>
<text x="243.8" y="212">C319</text>
<text x="246.4" y="214">1</text>
<text x="253.4" y="212">0.1uF</text>
<text x="255.4" y="214">2</text>
<text x="285.8" y="214">14</text>
<text x="50.8" y="216.5">14</text>
<text x="60.2" y="221.9">X5R</text>
<text x="60.6" y="219.8">16V</text>
<text x="62.2" y="216.5">1</text>
<text x="69.3" y="221.9">0402</text>
<text x="69.3" y="219.8">10%</text>
<text x="71.2" y="216.5">2</text>
<text x="101.6" y="216.5">14</text>
<text x="244.3" y="219.3">X5R</text>
<text x="244.8" y="217.3">16V</text>
<text x="253.5" y="219.3">0402</text>
<text x="253.5" y="217.3">10%</text>
<text x="80" y="227.2">C318</text>
<text x="89.6" y="227.2">0.1uF</text>
<text x="234.9" y="226.7">15</text>
<text x="264.2" y="224.7">C317</text>
<text x="266.7" y="226.7">1</text>
<text x="273.7" y="224.7">0.1uF</text>
<text x="275.7" y="226.7">2</text>
<text x="285.8" y="226.7">15</text>
<text x="50.8" y="229.2">15</text>
<text x="80.9" y="232.5">16V</text>
<text x="82.5" y="229.2">1</text>
<text x="89.7" y="232.5">10%</text>
<text x="91.5" y="229.2">2</text>
<text x="101.6" y="229.2">15</text>
<text x="264.7" y="232">X5R</text>
<text x="265.1" y="230">16V</text>
<text x="273.8" y="232">0402</text>
<text x="273.8" y="230">10%</text>
<text x="80.5" y="234.6">X5R</text>
<text x="89.7" y="234.6">0402</text>
<text x="309.9" y="270.9">DATE</text>
<text x="365.3" y="270.7">SHEET</text>
<text x="386.3" y="270.7">of</text>
</g>
<g font-size="1.4">
<text x="308.6" y="234.3">Prepared For:</text>
<text x="359.9" y="234.3">Prepared By:</text>
<text x="308.6" y="252.3">TITLE</text>
<text x="309.1" y="259.2">SIZE</text>
<text x="319.3" y="259.2">DWG NO</text>
<text x="396.2" y="259.2">REV</text>
</g>
</svg>
